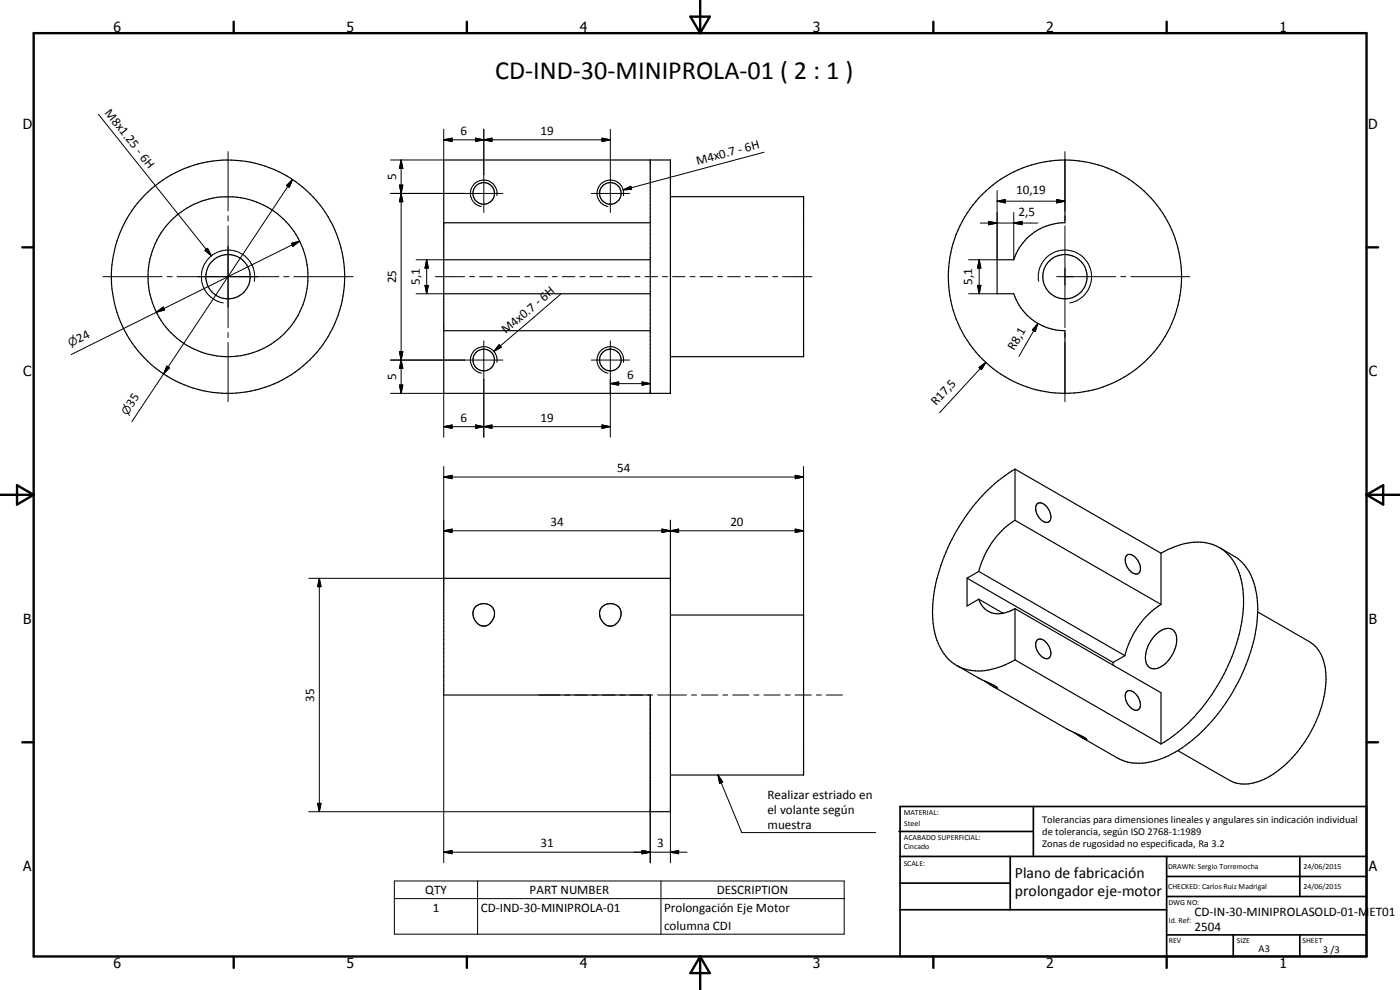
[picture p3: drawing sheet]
<svg xmlns="http://www.w3.org/2000/svg" width="420mm" height="297mm" viewBox="0 0 420 297" stroke-linecap="round" stroke-linejoin="round" font-family="sans-serif">
<g fill="none" stroke="#000" stroke-width=".35">
<path d="M133.2 48h68v70h-68zM195.1 48v70M201.2 59h40v48h-40M319.6 48v18.8a16 16 0 0 0-15.4 11.1h-5v10.2h5a16.2 16.2 0 0 0 15.4 11.1v18.8M319.6 48a35 35 0 0 1 35 35 35 35 0 0 1-35 35M319.6 48a35 35 0 0 0-35 35 35 35 0 0 0 35 35M133.2 77.9h61.9M133.2 66.8h61.9M133.2 88.1h61.9M133.2 99.2h61.9M304.6 156.1l43.8 25.3M304.6 156.1a25.4 25.4 0 0 0-10.9 15.3"/>
<path d="M304.6 140.8v15.3M304.6 140.8l43.8 25.2M304.6 140.8a53.7 53.7 0 0 0-22.2 28.8 35.5 35.5 0 0 0-1.2 22.6 13.1 13.1 0 0 0 17.3 8.4l3.1-1.1 3-1.5M311.1 151.3a1.99 1.99 0 0 1 3 .8 4 4 0 0 1 .9 4.2 1.91 1.91 0 0 1-2.9-.7 4.2 4.2 0 0 1-1-4.3zM133.2 173.5h68v70h-6.1v-35h-61.9zM290.2 173.5l43.8 25.3M290.2 173.5v8.3l3.5-2M293.7 171.4l43.9 25.3M293.7 171.4l-3.5 2.1M293.7 179.8l7.4 4.2M293.7 179.8a6.2 6.2 0 0 0 8.9 3.8l2-1M338.2 166.6a2.58 2.58 0 0 1 3.3 1.7 3.2 3.2 0 0 1 .2 3.7 2.55 2.55 0 0 1-3.3-1.7 3.4 3.4 0 0 1-.2-3.7z"/>
<path d="M348.4 166v15.4M348.4 166a19.5 19.5 0 0 1 15.3-2.7 13.9 13.9 0 0 1 9 11.5 41.7 41.7 0 0 1-3.5 23.5 56.1 56.1 0 0 1-16.7 22.2l-4.1 2.7M365.9 164.3l5 2.9a15.9 15.9 0 0 1 6.4 12.1 48.5 48.5 0 0 1-7.8 29.1 49.4 49.4 0 0 1-18.8 18.3 17.1 17.1 0 0 1-13.9 1.4l-12-6.7M142.7 182.1a3.2 3.2 0 0 1 4.2-.6 3.2 3.2 0 0 1 1.1 4.2 2.96 2.96 0 0 1-2.8 2.2 2.96 2.96 0 0 1-2.9-2.2l-.4-2zM180.7 182.1a3.2 3.2 0 0 1 4.1-.7 3.2 3.2 0 0 1 1.4 4 3.1 3.1 0 0 1-3 2.4 3.1 3.1 0 0 1-3-2.4 3.1 3.1 0 0 1 .5-3.3zM201.2 184.5h40v48h-40M287.2 199.7l6.6 3.8 4.6 2.2 .8 .7-1.3-.5M304.6 182.6l43.8 25.3v15.3M304.6 182.6v15.4M304.6 198l43.8 25.2M311.3 192a2.56 2.56 0 0 1 3.4 1.7 2.74 2.74 0 0 1 0 3.8 3.3 3.3 0 0 1-3.6-2.6 2.79 2.79 0 0 1 .2-2.9zM334 198.8v.8"/>
<path d="M337.6 196.7l-3.6 2.1M346.5 190.8a4.7 4.7 0 0 1 5.4-1.9 5.2 5.2 0 0 1 .5 6.3 7.9 7.9 0 0 1-5.9 5.5 2.79 2.79 0 0 1-2.8-3.4 10.5 10.5 0 0 1 2.8-6.5zM348.4 181.4a25.5 25.5 0 0 0-10.8 15.3M377.4 183.6l15.6 8.9a11.7 11.7 0 0 1 4.9 10.3 36.5 36.5 0 0 1-18.4 30.9 11.3 11.3 0 0 1-10.5 .4l-15.5-8.9M295.5 204.3l2.4 1.6M297.9 205.9l22.3 12.8 4.3 2.1 1.6 1M322.4 219.8l2.4 1.6M338.2 207.5a2.31 2.31 0 0 1 3.1 1.2 3.6 3.6 0 0 1 .4 4.2 2.6 2.6 0 0 1-3.3-1.7 3.1 3.1 0 0 1-.2-3.7zM324.8 221.4l1.3 .5M326.1 221.8v.1"/>
<circle cx="145.2" cy="58" r="3.2"/>
<circle cx="183.2" cy="58" r="3.2"/>
<circle cx="68.4" cy="83" r="6.7"/>
<circle cx="68.4" cy="83" r="35"/>
<circle cx="68.4" cy="83" r="24"/>
<circle cx="319.6" cy="83" r="6.7"/>
<circle cx="145.2" cy="108" r="3.2"/>
<circle cx="183.2" cy="108" r="3.3"/>
</g>
<g fill="none" stroke="#000" stroke-width=".3">
<path d="M29.5 34.3l33.9 42.5M133.2 38.8v9.2h-16M145.2 38.8v25M183.2 38.8v25M68.4 45.5v17.8M87.8 53.8l-1 2.4-.8-.5zM87.8 53.8l-38.7 58.4M117.2 58h33.7M119.9 55.5h1l-.5 2.5zM119.9 55.5l1 5h-1l1-5zM120.4 58l.5 2.5h-1zM120.4 48l.5 2.5h-1z"/>
<path d="M120.4 48v70M133.2 42l2.5-.6v1.1zM133.2 42h50M142.7 41.4l2.5 .6-2.5 .5zM145.2 42l2.4-.6v1.1zM149.1 58.7a4 4 0 0 0-3.2-4.6 4 4 0 0 0-4.7 3.2 4 4 0 0 0 3.3 4.7M177.4 58h11.5M180.7 41.4l2.5 .6-2.5 .5zM187 57l2.3-1.1 .3 .9zM187.1 58.7a4 4 0 0 0-3.3-4.6 4 4 0 0 0-4.6 3.3 4 4 0 0 0 3.3 4.6M229.3 45.7l-42.3 11.3M299.2 57.2v20.7h-8.5"/>
<path d="M317.1 59.9l2.5 .5-2.5 .5zM319.6 45.5v17.8M61.5 75.1l.8-.6 1.1 2.3zM68.4 64.8v1.5M68.4 67.8v30.5M87.4 73l2.5-.7-2 1.6zM89.9 72.3l-43 21.4M124.9 77.9h8.3M128 77.9l.6 2.5h-1.1zM128 77.9v10.2M293.9 77.9l.5 2.5h-1zM293.9 77.9v10.2"/>
<path d="M294.2 66.9h17.2M296.7 66.4l2.5 .5-2.5 .5zM299.2 60.4l2.5-.5v1zM299.2 60.4h20.4M304.2 66.9l2.5-.5v1zM304.2 63.8v14.1M319.6 64.8v1.5M319.6 67.8v30.5M30.9 83h17.8M46.9 93.7l2.1-1.6 .4 .9zM46.9 93.7l-25.5 12.7M50.2 83h1.5"/>
<path d="M53.2 83h30.5M68.4 99.8v1.5M76.3 84.4a8 8 0 0 0-6.5-9.3 8 8 0 0 0-9.3 6.5 8 8 0 0 0 6.5 9.3M85.2 83h1.5M88.2 83h17.7M124.9 88.1h8.3M127.5 85.6h1.1l-.6 2.5zM130.7 83h8.7M140.9 83h1.5M144 83h3.7M149.2 83h1.5M152.2 83h3.8"/>
<path d="M157.5 83h1.5M160.5 83h3.7M165.8 83h1.4M168.2 88.3l-20 17.1M168.7 83h3.8M174 83h1.5M177 83h3.8M182.3 83h1.5M185.3 83h3.7M190.6 83h1.5M193.6 83h3.7M198.8 83h1.5"/>
<path d="M201.8 83h3.8M207.1 83h1.5M210.1 83h3.8M215.3 83h1.6M218.4 83h3.8M223.6 83h1.5M226.6 83h3.8M231.9 83h1.5M234.9 83h8.8M290.7 88.1h8.5M293.4 85.6h1l-.5 2.5zM311.5 97.1l-.8 2.4-.9-.5z"/>
<path d="M311.5 97.1l-5.7 9.8M311.7 84.4a8 8 0 0 1 6.5-9.3 8 8 0 0 1 9.3 6.5 8 8 0 0 1-6.5 9.3M317.1 83h17.7M319.6 99.8v1.5M336.4 83h1.5M339.4 83h17.7M49.1 112.2l-9.5 14.3M50.1 109.9l.8 .5-1.8 1.8zM68.4 102.8v17.7M117.2 118h16v13.2M117.2 108h33.7M119.9 105.5h1l-.5 2.5z"/>
<path d="M119.9 115.5h1l-.5 2.5zM119.9 105.5l1 5h-1l1-5zM120.4 108l.5 2.5h-1zM145.2 102.3v28.9M149.1 108.7a4 4 0 0 0-3.2-4.6 4 4 0 0 0-4.7 3.2 4 4 0 0 0 3.3 4.7M149.8 103.4l.6 .8-2.2 1.2zM177.4 108h11.5M183.2 115.1l2.5-.5v1zM183.2 102.3v28.9M183.2 115.1h11.9M187.1 108.7a4 4 0 0 0-3.3-4.6 4 4 0 0 0-4.6 3.3 4 4 0 0 0 3.3 4.6M192.7 114.6l2.4 .5-2.4 .5z"/>
<path d="M293.8 110.2l2.1-1.4-1.4 2.1zM295.9 108.8l-13.9 15M319.6 102.8v17.7M133.2 128l2.5-.5v1zM133.2 140v33.5h-40.5M133.2 128h50M142.7 127.5l2.5 .5-2.5 .5zM145.2 128l2.4-.5v1zM180.7 127.5l2.5 .5-2.5 .5zM241.2 140v44.5M133.2 159.3l2.5-.6v1.1zM133.2 143.1l2.5-.5v1z"/>
<path d="M133.2 159.3h108M133.2 143.1h108M198.7 158.7l2.5 .6-2.5 .5zM201.2 159.3l2.5-.6v1.1zM201.2 156.1v17.4M238.7 142.6l2.5 .5-2.5 .5zM238.7 158.7l2.5 .6-2.5 .5zM95.8 173.5l.5 2.5h-1zM95.8 173.5v70M133.2 208.5v50.4M161.7 208.5h6.3M169.5 208.5h1.5"/>
<path d="M172.5 208.5h3.8M177.7 208.5h1.6M180.8 208.5h3.8M186.1 208.5h1.5M189 208.5h3.9M194.4 208.5h1.5M195.1 208.7v50.2M197.4 208.5h8.6M207.5 208.5h1.5M210.5 208.5h4.9M216.9 208.5h1.5M219.9 208.5h4.8"/>
<path d="M226.3 208.5h1.5M229.3 208.5h4.8M235.6 208.5h1.5M238.6 208.5h4.9M245 208.5h1.5M248 208.5h4.8M215.5 232.5l1.4 2.2-.9 .3zM215.5 232.5l7.1 17.3h40.2M92.7 243.5h102.4M95.3 241h1l-.5 2.5zM133.2 255.7l2.5-.5v1zM133.2 255.7h73"/>
<path d="M192.7 255.2l2.4 .5-2.4 .5zM201.2 255.7l2.5-.5v1zM201.2 243.5v15.4M118.4 264.3h135v16h-135zM118.4 269.6h135M143.3 264.3v16M198.4 264.3v16"/>
</g>
<g fill="#000">
<circle cx="133.2" cy="66.8" r=".18"/>
<circle cx="299.2" cy="206.4" r=".18"/>
</g>
<g fill="none" stroke="#000" stroke-width=".71">
<path d="M10.1 9.9h400v277.1h-400zM70.1 6.5v3.4M140.1 6.5v3.4M207.2 5h5.8l-2.9 4.9zM210.1 0v9.9M280.1 6.5v3.4M350.1 6.5v3.4M6.7 74.2h3.4M410.1 74.2h3.5M.1 148.5h10M5.1 145.6l5 2.9-5 2.9zM410.1 148.5h10"/>
<path d="M410.1 148.5l5-2.9v5.8zM6.7 222.7h3.4M410.1 222.7h3.5M70.1 287v3.4M140.1 287v3.4M210.1 287v10M210.1 287l2.9 5h-5.8zM280.1 287v3.4M350.1 287v3.4"/>
</g>
<g fill="none" stroke="#000" stroke-width=".51">
<path d="M269.8 249.5h40.3M270.1 242h140v45h-140zM270.1 257h140M303.2 257v16M310.1 242v15M350.1 257v30M390.1 257v12M270.1 265h33.1M270.1 273h80M350.1 269h60M350.1 263h60M350.1 280.5h60"/>
<path d="M370.1 280.5v6.5M390.1 280.5v6.5"/>
</g>
<g fill="#000">
<path d="M87.8 53.8l-1 2.4-.8-.5zM119.9 55.5h1l-.5 2.5zM120.4 48l.5 2.5h-1zM133.2 42l2.5-.6v1.1zM142.7 41.4l2.5 .6-2.5 .5zM145.2 42l2.4-.6v1.1zM180.7 41.4l2.5 .6-2.5 .5zM187 57l2.3-1.1 .3 .9zM299.2 60.4l2.5-.5v1zM61.5 75.1l.8-.6 1.1 2.3zM87.4 73l2.5-.7-2 1.6zM120.4 58l.5 2.5h-1z"/>
<path d="M296.7 66.4l2.5 .5-2.5 .5zM304.2 66.9l2.5-.5v1zM317.1 59.9l2.5 .5-2.5 .5zM46.9 93.7l2.1-1.6 .4 .9zM127.5 85.6h1.1l-.6 2.5zM128 77.9l.6 2.5h-1.1zM293.4 85.6h1l-.5 2.5zM293.9 77.9l.5 2.5h-1zM311.5 97.1l-.8 2.4-.9-.5zM50.1 109.9l.8 .5-1.8 1.8zM119.9 105.5h1l-.5 2.5zM119.9 115.5h1l-.5 2.5z"/>
<path d="M120.4 108l.5 2.5h-1zM149.8 103.4l.6 .8-2.2 1.2zM183.2 115.1l2.5-.5v1zM192.7 114.6l2.4 .5-2.4 .5zM293.8 110.2l2.1-1.4-1.4 2.1zM133.2 128l2.5-.5v1zM142.7 127.5l2.5 .5-2.5 .5zM145.2 128l2.4-.5v1zM180.7 127.5l2.5 .5-2.5 .5zM133.2 159.3l2.5-.6v1.1zM133.2 143.1l2.5-.5v1zM198.7 158.7l2.5 .6-2.5 .5z"/>
<path d="M201.2 159.3l2.5-.6v1.1zM238.7 142.6l2.5 .5-2.5 .5zM238.7 158.7l2.5 .6-2.5 .5zM95.8 173.5l.5 2.5h-1zM215.5 232.5l1.4 2.2-.9 .3zM95.3 241h1l-.5 2.5zM133.2 255.7l2.5-.5v1zM192.7 255.2l2.4 .5-2.4 .5zM201.2 255.7l2.5-.5v1z"/>
</g>
<text font-size="7.9" x="148.6" y="23.8">CD-IND-30-MINIPROLA-01 ( 2 : 1 )</text>
<g font-size="4.7">
<text x="304.6" y="263.5">Plano de fabricación</text>
<text x="304.6" y="268.9">prolongador eje-motor</text>
</g>
<g font-size="4.2">
<text x="34" y="9.6">6</text>
<text x="104" y="9.6">5</text>
<text x="174" y="9.6">4</text>
<text x="244" y="9.6">3</text>
<text x="314" y="9.6">2</text>
<text x="384" y="9.6">1</text>
<text x="6.8" y="38.7">D</text>
<text x="410.6" y="38.7">D</text>
<text x="7" y="112.9">C</text>
<text x="410.8" y="112.9">C</text>
<text x="7" y="187.1">B</text>
<text x="410.8" y="187.1">B</text>
<text x="7" y="261.4">A</text>
<text x="410.8" y="261.4">A</text>
<text x="34" y="290.4">6</text>
<text x="104" y="290.4">5</text>
<text x="174" y="290.4">4</text>
<text x="244" y="290.4">3</text>
<text x="314" y="290.4">2</text>
<text x="384" y="290.4">1</text>
</g>
<g font-size="3.9">
<text x="31.2" y="34" transform="rotate(51 31.2 34)">M8x1.25 - 6H</text>
<text x="138.2" y="40.4">6</text>
<text x="162.2" y="40.4">19</text>
<text x="209.4" y="49.4" transform="rotate(-15 209.4 49.4)">M4x0.7 - 6H</text>
<text x="118.9" y="54.1" transform="rotate(-90 118.9 54.1)">5</text>
<text x="304.9" y="58.3">10,19</text>
<text x="305.7" y="64.9">2,5</text>
<text x="118.9" y="85" transform="rotate(-90 118.9 85)">25</text>
<text x="126" y="85.6" transform="rotate(-90 126 85.6)">5,1</text>
<text x="291.8" y="85.6" transform="rotate(-90 291.8 85.6)">5,1</text>
<text x="151.8" y="100.3" transform="rotate(-40 151.8 100.3)">M4x0.7 - 6H</text>
<text x="23.7" y="102.9" transform="rotate(-26 23.7 102.9)">24</text>
<text x="304.4" y="105.2" transform="rotate(-60 304.4 105.2)">R8,1</text>
<text x="188.2" y="113.6">6</text>
<text x="118.9" y="114" transform="rotate(-90 118.9 114)">5</text>
<text x="39.8" y="122.4" transform="rotate(-56 39.8 122.4)">35</text>
<text x="281" y="121.9" transform="rotate(-47 281 121.9)">R17,5</text>
<text x="138.2" y="126.5">6</text>
<text x="162.2" y="126.5">19</text>
<text x="185.2" y="141.6">54</text>
<text x="165.2" y="157.7">34</text>
<text x="219.2" y="157.7">20</text>
<text x="94.3" y="210.6" transform="rotate(-90 94.3 210.6)">35</text>
<text x="230.3" y="239.8">Realizar estriado en</text>
<text x="230.3" y="244.3">el volante según</text>
<text x="230.3" y="248.8">muestra</text>
<text x="162.2" y="254.1">31</text>
<text x="197.2" y="254.1">3</text>
<text x="127.6" y="268.3">QTY</text>
<text x="158.9" y="268.2">PART NUMBER</text>
<text x="215.1" y="268.3">DESCRIPTION</text>
<text x="129.9" y="273.6">1</text>
<text x="144.3" y="273.6">CD-IND-30-MINIPROLA-01</text>
<text x="199.3" y="273.7">Prolongación Eje Motor</text>
<text x="358.5" y="275">CD-IN-30-MINIPROLASOLD-01-MET01</text>
<text x="199.3" y="279">columna CDI</text>
<text x="358.5" y="279.4">2504</text>
</g>
<g font-size="3.3">
<text x="21.2" y="104.1" transform="rotate(-26 21.2 104.1)">n</text>
<text x="38.2" y="124.7" transform="rotate(-56 38.2 124.7)">n</text>
</g>
<g font-size="3.1">
<text x="312.7" y="246.8">Tolerancias para dimensiones lineales y angulares sin indicación individual</text>
<text x="312.7" y="250.4">de tolerancia, según ISO 2768-1:1989</text>
<text x="312.7" y="254">Zonas de rugosidad no especificada, Ra 3.2</text>
<text x="377.7" y="285.6">A3</text>
<text x="397" y="285.9">3 /3</text>
</g>
<g font-size="2.4">
<text x="271.2" y="244.4">MATERIAL:</text>
<text x="271.3" y="252">ACABADO SUPERFICIAL:</text>
<text x="271.4" y="247.9">Steel</text>
<text x="271.3" y="254.6">Cincado</text>
<text x="271.2" y="259.7">SCALE:</text>
<text x="350.6" y="260.8">DRAWN: Sergio Torremocha</text>
<text x="391.2" y="260.6">24/06/2015</text>
<text x="350.6" y="266.9">CHECKED: Carlos Ruiz Madrigal</text>
<text x="391.2" y="266.7">24/06/2015</text>
<text x="350.6" y="271.4">DWG NO:</text>
<text x="350.8" y="276.9">Id. Ref:</text>
<text x="350.8" y="282.8">REV</text>
<text x="371.2" y="282.9">SIZE</text>
<text x="390.9" y="282.9">SHEET</text>
</g>
</svg>
